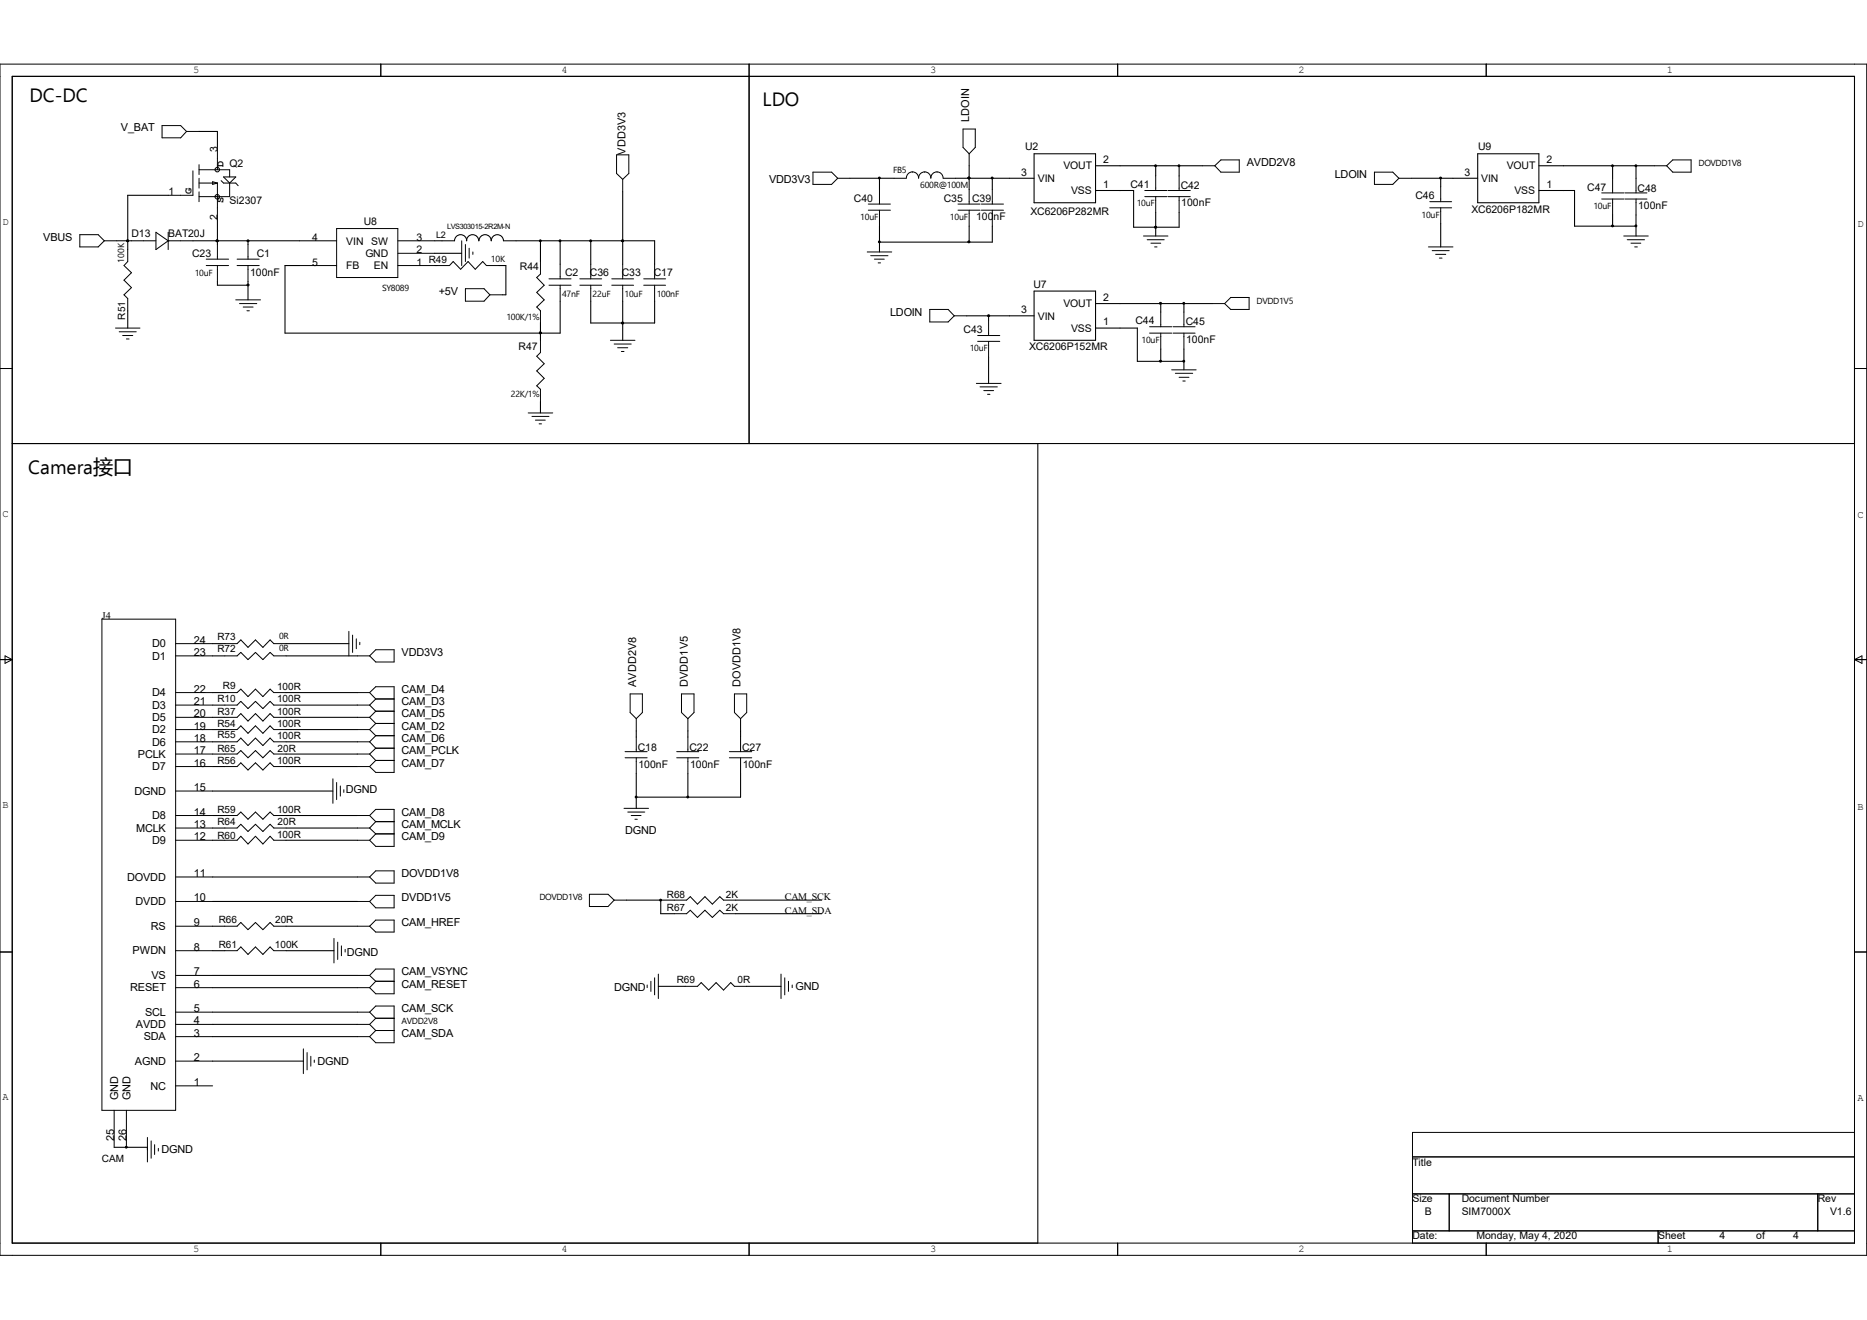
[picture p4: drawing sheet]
<svg xmlns="http://www.w3.org/2000/svg" width="297mm" height="210mm" viewBox="0 0 297 210" stroke-linecap="round" stroke-linejoin="round" font-family="sans-serif">
<g fill="none" stroke="#000" stroke-width=".16">
<path d="M0 10.2h297v189.5h-297zM1.9 12.1h293.1v185.7h-293.1zM25.8 20h2.9l1 .9-1 1h-2.9zM60.6 10.2v1.9M119.2 10.2v1.9M177.8 10.2v1.9M236.4 10.2v1.9M12.7 37.3h2.9l1 1-1 1h-2.9zM16.6 38.3h2M20.3 39.7v1.9l-.6 .6 1.2 1.2-1.2 1.2 1.2 1.2-1.2 1.1 .6 .6v1.9M20.9 38.3h3.9M24.8 37l2 1.3-2 1.4z"/>
<path d="M26.8 38.3h.1M26.8 38.3h3.9M26.8 37v2.7M29.7 20.9h2M30.7 27.2v3.9h-3.9M31.7 29.1h2.9M31.7 26.2v1.6M31.7 28.4v1.5M31.7 30.5v1.6M31.7 27h4.8v1.2M33.8 28.9l.8 .2-.8 .2zM34.6 23.3v3.7"/>
<path d="M34.6 29.1v5.9M34.6 38.9v2.3M35.2 28.7l.4 .4h1.9l.4 .4M35.6 28.2h1.9l-1 .9zM36.5 29.1v2.2h-4.8M39.5 38.9v2.3M47.7 38.3h5.9M53.6 36.4h9.7v7.8h-9.7zM63.3 38.3h5.9M70.3 38.3h2M73.4 38.3v3.9M74 38.9v2.7"/>
<path d="M74.6 39.5v1.6M80.1 38.3h2M98.1 24.6h1.9v3l-.9 .9-1-.9zM99.1 28.5v2M129.3 27.4h3l1 1-1 .9h-3zM133.3 28.4h1.9M138.1 33.4h3.5M138.1 32.5h3.5M139.9 30.1v2.4M139.9 33.4v2.6M142.2 28.4h2M145.2 27.3a.98 .98 0 0 1 .9 1.1"/>
<path d="M145.2 27.4a.86 .86 0 0 0-1 .9M147.1 27.4a.86 .86 0 0 0-1 .9M147.1 27.3a.98 .98 0 0 1 1 1.1M149.1 27.3a.98 .98 0 0 1 .9 1.1M149.1 27.4a.88 .88 0 0 0-1 .9M150.1 28.4h1.9M152.4 33.4h3.5M152.4 32.5h3.5M153.2 20.5h2v3l-1 1-1-1zM154.2 24.5v1.9M154.2 30.1v2.4M154.2 33.4v2.6"/>
<path d="M156.1 33.4h3.5M156.1 32.5h3.5M157.9 30.1v2.4M157.9 33.4v2.6M181.9 37.5h3.9M182.1 31.3h3.5M182.1 30.3h3.5M182.5 38.1h2.7M183.1 38.7h1.6M183.7 39.3h.4M183.9 28v2.3M183.9 31.3v2.5"/>
<path d="M185.8 31.3h3.6M185.8 30.3h3.6M187.6 28v2.3M187.6 31.3v2.5M191.3 26.4h2M193.3 26.4l.9-1h2.9v2h-2.9zM218.7 27.4h2.9l.9 1-.9 .9h-2.9zM222.5 28.4h2M227.2 39.3h3.9M227.5 33.1h3.4M227.5 32.1h3.4M227.8 39.9h2.7"/>
<path d="M229.2 29.7v2.4M229.2 33.1v2.5M254.8 31.7h3.5M254.8 30.7h3.5M256.5 28.4v2.3M256.5 31.7v2.5M258.3 37.5h3.9M258.5 31.7h3.5M258.5 30.7h3.5M258.9 38.1h2.7M259.5 38.7h1.5M260.1 39.3h.4"/>
<path d="M260.3 28.4v2.3M260.3 31.7v2.5M263.2 26.4h1.9M265.1 26.4l1-1h2.9v2h-2.9zM0 58.6h1.9M18.4 52.2h3.9M19 52.8h2.7M19.5 53.4h1.6M20.1 53.9h.4M32.8 42.2h3.6M32.8 41.2h3.6M34.6 42.2v2.6"/>
<path d="M37.5 47.7h3.9M37.7 42.2h3.5M37.7 41.2h3.5M38.1 48.3h2.8M38.7 48.9h1.6M39.3 49.4h.4M39.5 42.2v2.6M47.7 42.2h5.9M63.3 42.2h5.9M63.3 40.3h5.9M69.6 42.2h1.9l.6-.6 1.2 1.2 1.2-1.2 1.1 1.2 1.2-1.2 .6 .6h1.9M74 45.9h3l.9 1-.9 1h-3z"/>
<path d="M75.2 40.1v.4M77.9 46.9h2M86 41.6v2l-.6 .6 1.2 1.2-1.2 1.1 1.2 1.2-1.2 1.2 .6 .5v2M86 54.1v2l-.6 .6 1.2 1.2-1.2 1.1 1.2 1.2-1.2 1.2 .6 .5v2M87.3 45.4h3.5M87.3 44.4h3.5M89.1 42v2.4M89.1 45.4v2.5M92.2 45.4h3.5M92.2 44.4h3.5M94 42v2.4M94 45.4v2.5"/>
<path d="M97.1 54.1h3.9M97.3 45.4h3.5M97.3 44.4h3.5M97.7 54.7h2.7M98.3 55.3h1.6M98.8 55.9h.5M99.1 42v2.4M99.1 45.4v2.5M102.4 45.4h3.5M102.4 44.4h3.5M104.1 42v2.4M104.1 45.4v2.5"/>
<path d="M138 40.1h3.9M138.5 40.7h2.8M139.1 41.2h1.6M139.7 41.8h.4M147.9 49.2h2.9l1 1-1 1h-2.9zM151.8 50.2h2M155.5 54.3h3.5M155.5 53.4h3.5M157.3 51v2.4M157.3 54.3v2.6M182.9 53h3.5M182.9 52h3.5"/>
<path d="M184.7 49.7v2.3M184.7 53v2.5M186.4 58.8h3.9M186.6 53h3.5M186.6 52h3.5M187 59.4h2.7M188.3 49.7v2.3M188.3 53v2.5M192.8 48.3h2M195.8 47.3h2.9v1.9h-2.9l-1-.9zM228.4 40.5h1.6M229 41.1h.4"/>
<path d="M295 58.6h2M84 65.7h3.9M84.6 66.3h2.7M85.2 66.8h1.5M85.8 67.4h.3M155.3 61h4M155.9 61.6h2.8M156.5 62.1h1.6M157.1 62.7h.4M187.6 60h1.5M188.2 60.6h.4M16.2 98.5h11.7v78.2h-11.7z"/>
<path d="M0 104.9h1.9M.8 104.4l1.1 .5-1.1 .6zM27.9 110.2h5.9M27.9 112.2h5.9M27.9 114.1h5.9M27.9 116.1h5.9M27.9 118h5.9M27.9 120h5.9M27.9 104.4h5.9M27.9 102.4h5.9M35.8 110.2h1.9l.6-.6 1.2 1.2 1.1-1.2 1.2 1.2 1.2-1.2 .6 .6h1.9M35.8 112.2h1.9l.6-.6 1.2 1.1 1.1-1.1 1.2 1.1 1.2-1.1 .6 .6h1.9"/>
<path d="M35.8 114.1h1.9l.6-.6 1.2 1.2 1.1-1.2 1.2 1.2 1.2-1.2 .6 .6h1.9M35.8 116.1h1.9l.6-.6 1.2 1.2 1.1-1.2 1.2 1.2 1.2-1.2 .6 .6h1.9M35.8 118h1.9l.6-.6 1.2 1.2 1.1-1.2 1.2 1.2 1.2-1.2 .6 .6h1.9M35.8 120h1.9l.6-.6 1.2 1.2 1.1-1.2 1.2 1.2 1.2-1.2 .6 .6h1.9M35.8 104.4h1.9l.6-.6 1.2 1.1 1.1-1.1 1.2 1.1 1.2-1.1 .6 .6h1.9M35.8 102.4h1.9l.6-.6 1.2 1.2 1.1-1.2 1.2 1.2 1.2-1.2 .6 .6h1.9M55.5 100.5v3.9M56.1 101v2.8M56.7 101.6v1.6M56.9 110.2h1.9M56.9 112.2h1.9M56.9 114.1h1.9"/>
<path d="M56.9 116.1h1.9M56.9 118h1.9M56.9 120h1.9M56.9 104.4h1.9M57.2 102.2v.4M58.8 110.2l1 1M58.8 104.4l1-1h2.9v1.9h-2.9zM58.8 110.2l1-.9h2.9v13.6h-2.9l-1-.9M58.8 112.2l1 1M58.8 114.1l1 1M58.8 116.1l1 1M58.8 118l1 1"/>
<path d="M58.8 120l1 1M59.8 111.2h2.9M59.8 113.2h2.9M59.8 111.2l-1 1M59.8 115.1h2.9M59.8 113.2l-1 .9M59.8 117.1h2.9M59.8 115.1l-1 1M59.8 119h2.9M59.8 117.1l-1 .9M59.8 119l-1 1M99.4 119.6h3.6"/>
<path d="M100.2 110.4h2v3l-1 .9-1-.9zM101.2 114.3v2M101.2 117.3v2.3M107.7 119.6h3.5M108.4 110.4h2v3l-1 .9-1-.9zM109.4 114.3v2M109.4 117.3v2.3M116 119.6h3.6M116.8 110.4h2v3l-1 .9-1-.9zM117.8 114.3v2M117.8 117.3v2.3M295 104.9h2"/>
<path d="M295 104.9l1.2-.5v1.1zM27.9 122h5.9M27.9 129.8h5.9M27.9 133.7h5.9M27.9 131.7h5.9M27.9 139.5h5.9M27.9 125.9h5.9M35.8 122h1.9l.6-.6 1.2 1.1 1.1-1.1 1.2 1.1 1.2-1.1 .6 .6h1.9M35.8 129.8h1.9l.6-.6 1.2 1.1 1.1-1.1 1.2 1.1 1.2-1.1 .6 .6h1.9M35.8 133.7h1.9l.6-.6 1.2 1.2 1.1-1.2 1.2 1.2 1.2-1.2 .6 .6h1.9M35.8 131.7h1.9l.6-.6 1.2 1.2 1.1-1.2 1.2 1.2 1.2-1.2 .6 .6h1.9M53 123.9v3.9"/>
<path d="M53.6 124.5v2.7M54.1 125.1v1.6M54.7 125.6v.5M56.9 122h1.9M56.9 129.8h1.9M56.9 133.7h1.9M56.9 131.7h1.9M56.9 139.5h1.9M58.8 129.8l1-1h2.9v5.9h-2.9l-1-1M58.8 139.5l1-.9h2.9v1.9h-2.9zM58.8 129.8l1 .9M58.8 131.7l1 1"/>
<path d="M59.8 121h2.9M59.8 121l-1 1M59.8 130.7h2.9M59.8 132.7h2.9M59.8 130.7l-1 1M59.8 132.7l-1 1M99.3 128.6h3.9M99.4 120.6h3.6M99.9 129.2h2.7M100.4 129.8h1.6M101 130.3h.4M101.2 120.6v2.5"/>
<path d="M107.7 120.6h3.5M109.4 120.6v2.5M116 120.6h3.6M117.8 120.6v2.5M0 151.5h1.9M27.9 151.3h5.9M27.9 147.4h5.9M27.9 157.1h5.9M27.9 155.2h5.9M27.9 143.4h5.9M35.8 151.3h1.9l.6-.6 1.2 1.1 1.1-1.1 1.2 1.1 1.2-1.1 .6 .6h1.9M35.8 147.4h1.9l.6-.6 1.2 1.1 1.1-1.1 1.2 1.1 1.2-1.1 .6 .6h1.9"/>
<path d="M53.1 149.3v3.9M53.7 149.9v2.8M54.3 150.5v1.6M54.9 151v.5M56.9 147.4h1.9M56.9 157.1h1.9M56.9 155.2h1.9M56.9 143.4h1.9M58.8 155.2l1-1h2.9v3.9h-2.9l-1-1M58.8 155.2l1 .9M59.8 142.5h2.9v1.9h-2.9l-1-1zM59.8 146.4h2.9v1.9h-2.9l-1-.9z"/>
<path d="M59.8 156.1h2.9M59.8 156.1l-1 1M93.8 142.3h2.9l1 .9-1 1h-2.9zM97.7 143.2h2M103 156.7v.4M103.5 156.1v1.6M104.1 155.6v2.7M104.7 155v3.9M107.3 145.4h1.9l.6-.6 1.2 1.2 1.1-1.2 1.2 1.2 1.2-1.2 .6 .6h2M107.3 143.2h1.9l.6-.5 1.2 1.1 1.1-1.1 1.2 1.1 1.2-1.1 .6 .5h2M109 156.9h2l.5-.6 1.2 1.2 1.2-1.2 1.2 1.2 1.1-1.2 .6 .6h2M124.2 155v3.9"/>
<path d="M124.8 155.6v2.7M125.4 156.1v1.6M126 156.7v.4M295 151.5h2M18.2 176.7v5.8M20.1 176.7v5.8M27.9 172.8h5.9M27.9 168.8h5.9M27.9 164.9h5.9M27.9 163h5.9M27.9 161h5.9M48.3 166.9v3.9"/>
<path d="M48.9 167.5v2.7M49.4 168.1v1.5M50 168.7v.3M56.9 164.9h1.9M56.9 163h1.9M56.9 161h1.9M58.8 161l1-.9h2.9v5.8h-2.9l-1-1M58.8 161l1 1M58.8 163l1 1M59.8 162h2.9M59.8 164h2.9M59.8 164l-1 .9"/>
<path d="M59.8 162l-1 1M23.5 181v3.9M24 181.5v2.8M24.6 182.1v1.6M25.2 182.7v.4M60.6 197.8v1.9M119.2 197.8v1.9M177.8 197.8v1.9M224.7 184.1h70.3M224.7 189.9h70.3M224.7 195.8h70.3M230.5 189.9v5.9"/>
<path d="M236.4 197.8v1.9M263.8 195.8v2M289.2 189.9v5.9M295 180.2h-70.3v17.6"/>
<circle cx="34.6" cy="31.3" r=".36"/>
<circle cx="34.6" cy="27" r=".36"/>
</g>
<g fill="none" stroke="#000" stroke-width=".17">
<path d="M119.2 12.1v58.5M18.6 38.3h2.3M20.3 38.3h.1M26.8 31.1h-6.5v8.6M30.7 38.3h17M31.7 20.9h2.9v2.4M34.6 38.3h.1M34.6 35v3.9M39.5 38.3v.6M69.2 38.3h1.1M72.3 38.3a.97 .97 0 0 1 1-1 .97 .97 0 0 1 1 1M74.2 38.3a.97 .97 0 0 1 1-1 .97 .97 0 0 1 1 1"/>
<path d="M76.2 38.3a.97 .97 0 0 1 1-1 .97 .97 0 0 1 .9 1 .97 .97 0 0 1 1-1 .97 .97 0 0 1 1 1M82.1 38.3h22v3.7M86 38.3v3.3M89.1 38.3v3.7M94 38.3v3.7M99.1 38.3h.1M99.1 30.5v11.5M135.2 28.4h7M139.9 28.4v1.7M139.9 36v4.1M152 28.4h12.5M154.2 28.4h.1"/>
<path d="M154.2 26.4v3.7M154.2 36v2.5M157.9 28.4v1.7M157.9 36v2.5h-18M164.5 24.5h9.8v7.8h-9.8zM174.3 30.3h6v5.9h7.3v-2.4M174.3 26.4h17M183.9 36.2h.1M183.9 26.4v1.6M183.9 33.8v3.7M187.6 26.4v1.6M224.5 28.4h10.6"/>
<path d="M229.2 28.4v1.3M229.2 35.6v3.7M235.1 24.5h9.7v7.8h-9.7zM244.8 30.3h5.7v5.7h9.8M244.8 26.4h18.4M256.5 36h.1M256.5 26.4v2M256.5 34.2v1.8M260.3 26.4v2M260.3 34.2v3.3M20.3 49.4v2.8M34.6 44.8v.6h4.9"/>
<path d="M39.5 44.8v2.9M47.7 42.2h-2.4v10.8h43.8v-5.1M69.2 40.3h4.2M69.2 42.2h.4M79.3 42.2h1.2v4.7h-.6M86 53h.1M86 51.4v2.7M94 47.9v3.5h10.1v-3.5M99.1 51.4h.1M99.1 47.9v6.2M153.8 50.2h10.7M157.3 50.2v.8"/>
<path d="M157.3 56.9v4.1M164.5 46.3h9.8v7.8h-9.8zM174.3 52.2h6.6v5.3h7.4M174.3 48.3h18.5M184.7 48.3v1.4M184.7 55.5v2M188.3 48.3v1.4M188.3 55.5v3.3M1.9 70.6h293.1v-58.5h-293.1v185.7h163.2v-127.2M86 63.9v1.8M33.8 110.2h2M33.8 112.2h2"/>
<path d="M33.8 114.1h2M33.8 116.1h2M33.8 118h2M33.8 120h2M33.8 102.4h2M33.8 104.4h2M45.5 110.2h11.4M45.5 112.2h11.4M45.5 114.1h11.4M45.5 116.1h11.4M45.5 118h11.4M45.5 120h11.4"/>
<path d="M45.5 102.4h10M45.5 104.4h11.4M101.2 116.3v1M109.4 116.3v1M117.8 116.3v1M33.8 125.9h19.2M33.8 122h2M33.8 129.8h2M33.8 133.7h2M33.8 131.7h2M33.8 139.5h23.1M45.5 122h11.4"/>
<path d="M45.5 129.8h11.4M45.5 133.7h11.4M45.5 131.7h11.4M101.2 123.1v5.5M109.4 123.1v3.7M117.8 123.1v3.7h-16.6M33.8 155.2h23.1M33.8 157.1h23.1M33.8 151.3h2M33.8 147.4h2M33.8 143.4h23.1M45.5 151.3h7.6"/>
<path d="M45.5 147.4h11.4M99.7 143.2h7.6M104.7 156.9h4.3M105.1 143.2v2.2h2.2M117.1 145.4h13.6M117.1 143.2h13.6M118.8 156.9h5.4M33.8 161h23.1M33.8 164.9h23.1M33.8 168.8h14.5M33.8 163h23.1M18.2 182.5h5.3v.4"/>
<path d="M20.1 182.5h.1"/>
</g>
<g fill="#000" stroke="#000" stroke-width=".16">
<path d="M34.4 38.2h.3v.2h-.3z" fill-rule="evenodd"/>
<path d="M34.4 38.2h.3v.2h-.3z" fill-rule="evenodd"/>
<path d="M39.3 38.2h.3v.2h-.3z" fill-rule="evenodd"/>
<path d="M154 38.4h.3v.2h-.3z" fill-rule="evenodd"/>
<path d="M154 28.2h.3v.2h-.3z" fill-rule="evenodd"/>
<path d="M154 28.2h.3v.2h-.3z" fill-rule="evenodd"/>
<path d="M39.3 45.2h.3v.2h-.3z" fill-rule="evenodd"/>
<path d="M157.1 50.1h.3v.2h-.3z" fill-rule="evenodd"/>
<path d="M184.5 48.2h.2v.2h-.2z" fill-rule="evenodd"/>
<path d="M184.5 57.4h.2v.2h-.2z" fill-rule="evenodd"/>
<circle cx="20.3" cy="38.3" r=".15"/>
<circle cx="86" cy="38.3" r=".15"/>
<circle cx="89.1" cy="38.3" r=".15"/>
<circle cx="94" cy="38.3" r=".15"/>
<circle cx="99" cy="38.3" r=".15"/>
<circle cx="139.9" cy="38.5" r=".15"/>
<circle cx="139.9" cy="28.3" r=".15"/>
<circle cx="157.8" cy="28.3" r=".15"/>
<circle cx="183.8" cy="36.2" r=".15"/>
<circle cx="183.8" cy="26.4" r=".15"/>
<circle cx="187.6" cy="26.4" r=".15"/>
<circle cx="229.2" cy="28.3" r=".15"/>
<circle cx="256.5" cy="26.4" r=".15"/>
<circle cx="256.5" cy="35.9" r=".15"/>
<circle cx="260.2" cy="26.4" r=".15"/>
<circle cx="260.2" cy="35.9" r=".15"/>
<circle cx="86" cy="53" r=".15"/>
<circle cx="99" cy="51.4" r=".15"/>
<circle cx="188.3" cy="48.3" r=".15"/>
<circle cx="188.3" cy="57.5" r=".15"/>
<circle cx="101.2" cy="126.8" r=".15"/>
<circle cx="109.4" cy="126.8" r=".15"/>
<circle cx="105.1" cy="143.2" r=".15"/>
<circle cx="20.1" cy="182.5" r=".15"/>
</g>
<g font-size="3.1">
<text x="4.7" y="16.2">DC-DC</text>
<text x="121.3" y="16.8">LDO</text>
<text x="4.5" y="75.4">Camera接口</text>
</g>
<g font-size="1.7">
<text x="19.2" y="20.9">V_BAT</text>
<text x="154.2" y="19.4" transform="rotate(-90 154.2 19.4)">LDOIN</text>
<text x="163.1" y="23.9">U2</text>
<text x="235.2" y="23.9">U9</text>
<text x="34.6" y="24.3" transform="rotate(-90 34.6 24.3)">3</text>
<text x="36.5" y="26.6">Q2</text>
<text x="99.5" y="24.6" transform="rotate(-90 99.5 24.6)">VDD3V3</text>
<text x="122.3" y="29.1">VDD3V3</text>
<text x="162.4" y="28">3</text>
<text x="165.1" y="29">VIN</text>
<text x="169.2" y="27">VOUT</text>
<text x="175.5" y="29.9">1</text>
<text x="175.5" y="26">2</text>
<text x="179.8" y="29.9">C41</text>
<text x="198.3" y="26.4">AVDD2V8</text>
<text x="212.3" y="28.4">LDOIN</text>
<text x="233" y="28">3</text>
<text x="235.6" y="29">VIN</text>
<text x="239.7" y="27">VOUT</text>
<text x="246" y="29.9">1</text>
<text x="246" y="26">2</text>
<text x="26.8" y="31.1">1</text>
<text x="34.6" y="34.9" transform="rotate(-90 34.6 34.9)">2</text>
<text x="36.5" y="32.5">Si2307</text>
<text x="57.9" y="35.8">U8</text>
<text x="135.8" y="32.1">C40</text>
<text x="150.2" y="32.1">C35</text>
<text x="154.6" y="32.1">C39</text>
<text x="155.3" y="35">100nF</text>
<text x="164" y="34.2">XC6206P282MR</text>
<text x="170.4" y="30.9">VSS</text>
<text x="187.8" y="30.1">C42</text>
<text x="187.9" y="32.9">100nF</text>
<text x="225.2" y="31.7">C46</text>
<text x="234.1" y="33.8">XC6206P182MR</text>
<text x="240.9" y="30.9">VSS</text>
<text x="252.5" y="30.3">C47</text>
<text x="260.5" y="30.5">C48</text>
<text x="260.6" y="33.2">100nF</text>
<text x="6.9" y="38.3">VBUS</text>
<text x="20.9" y="37.8">D13</text>
<text x="26.8" y="37.8">BAT20J</text>
<text x="30.6" y="40.9">C23</text>
<text x="40.9" y="40.9">C1</text>
<text x="49.7" y="38.3">4</text>
<text x="55.1" y="38.9">VIN</text>
<text x="58.1" y="40.9">GND</text>
<text x="59.1" y="38.9">SW</text>
<text x="66.3" y="40.3">2</text>
<text x="66.3" y="38.3">3</text>
<text x="39.8" y="44">100nF</text>
<text x="49.7" y="42.2">5</text>
<text x="55.1" y="42.8">FB</text>
<text x="59.5" y="42.8">EN</text>
<text x="66.3" y="42.2">1</text>
<text x="69.8" y="46.9">+5V</text>
<text x="82.7" y="43">R44</text>
<text x="89.9" y="44">C2</text>
<text x="93.9" y="44">C36</text>
<text x="98.9" y="44">C33</text>
<text x="104" y="44">C17</text>
<text x="164.4" y="45.8">U7</text>
<text x="175.5" y="47.9">2</text>
<text x="141.6" y="50.2">LDOIN</text>
<text x="153.3" y="53">C43</text>
<text x="162.4" y="49.9">3</text>
<text x="165.1" y="50.8">VIN</text>
<text x="169.2" y="48.9">VOUT</text>
<text x="170.4" y="52.8">VSS</text>
<text x="175.5" y="51.8">1</text>
<text x="180.6" y="51.6">C44</text>
<text x="188.6" y="51.8">C45</text>
<text x="82.5" y="55.7">R47</text>
<text x="163.7" y="55.7">XC6206P152MR</text>
<text x="188.7" y="54.5">100nF</text>
<text x="24.2" y="104.9">D1</text>
<text x="24.2" y="103">D0</text>
<text x="30.9" y="104.4">23</text>
<text x="30.9" y="102.4">24</text>
<text x="63.9" y="104.4">VDD3V3</text>
<text x="24.2" y="112.8">D3</text>
<text x="24.2" y="110.8">D4</text>
<text x="30.9" y="112.2">21</text>
<text x="30.9" y="110.2">22</text>
<text x="63.9" y="110.2">CAM_D4</text>
<text x="63.9" y="112.2">CAM_D3</text>
<text x="101.2" y="109.3" transform="rotate(-90 101.2 109.3)">AVDD2V8</text>
<text x="109.4" y="109.3" transform="rotate(-90 109.4 109.3)">DVDD1V5</text>
<text x="117.8" y="109.3" transform="rotate(-90 117.8 109.3)">DOVDD1V8</text>
<text x="24.2" y="118.6">D6</text>
<text x="24.2" y="116.7">D2</text>
<text x="24.2" y="114.7">D5</text>
<text x="30.9" y="120">17</text>
<text x="30.9" y="118">18</text>
<text x="30.9" y="116.1">19</text>
<text x="30.9" y="114.1">20</text>
<text x="63.9" y="114.1">CAM_D5</text>
<text x="63.9" y="116.1">CAM_D2</text>
<text x="63.9" y="118">CAM_D6</text>
<text x="63.9" y="120">CAM_PCLK</text>
<text x="101.5" y="119.4">C18</text>
<text x="109.7" y="119.4">C22</text>
<text x="118.1" y="119.4">C27</text>
<text x="21.9" y="120.6">PCLK</text>
<text x="24.2" y="122.6">D7</text>
<text x="30.9" y="125.9">15</text>
<text x="30.9" y="122">16</text>
<text x="63.9" y="122">CAM_D7</text>
<text x="101.6" y="122.1">100nF</text>
<text x="109.8" y="122.1">100nF</text>
<text x="118.2" y="122.1">100nF</text>
<text x="21.4" y="126.4">DGND</text>
<text x="24.2" y="130.3">D8</text>
<text x="30.9" y="131.7">13</text>
<text x="30.9" y="129.8">14</text>
<text x="55" y="126.2">DGND</text>
<text x="63.9" y="129.8">CAM_D8</text>
<text x="63.9" y="131.7">CAM_MCLK</text>
<text x="21.7" y="132.3">MCLK</text>
<text x="24.2" y="134.3">D9</text>
<text x="30.9" y="133.7">12</text>
<text x="63.9" y="133.7">CAM_D9</text>
<text x="99.4" y="132.7">DGND</text>
<text x="20.2" y="140.1">DOVDD</text>
<text x="30.9" y="143.4">10</text>
<text x="30.9" y="139.5">11</text>
<text x="63.9" y="143.4">DVDD1V5</text>
<text x="63.9" y="139.5">DOVDD1V8</text>
<text x="21.5" y="144">DVDD</text>
<text x="24" y="148">RS</text>
<text x="30.9" y="147.4">9</text>
<text x="63.9" y="147.4">CAM_HREF</text>
<text x="21.1" y="151.8">PWDN</text>
<text x="24.1" y="155.8">VS</text>
<text x="30.9" y="155.2">7</text>
<text x="30.9" y="151.3">8</text>
<text x="55.2" y="152.1">DGND</text>
<text x="63.9" y="155.2">CAM_VSYNC</text>
<text x="20.7" y="157.7">RESET</text>
<text x="23.1" y="161.6">SCL</text>
<text x="30.9" y="161">5</text>
<text x="30.9" y="157.1">6</text>
<text x="63.9" y="157.1">CAM_RESET</text>
<text x="63.9" y="161">CAM_SCK</text>
<text x="97.7" y="157.7">DGND</text>
<text x="126.6" y="157.5">GND</text>
<text x="21.6" y="163.6">AVDD</text>
<text x="22.9" y="165.5">SDA</text>
<text x="30.9" y="164.9">3</text>
<text x="30.9" y="163">4</text>
<text x="63.9" y="164.9">CAM_SDA</text>
<text x="21.5" y="169.4">AGND</text>
<text x="23.9" y="173.4">NC</text>
<text x="30.9" y="172.8">1</text>
<text x="30.9" y="168.8">2</text>
<text x="50.5" y="169.4">DGND</text>
<text x="18.8" y="175.1" transform="rotate(-90 18.8 175.1)">GND</text>
<text x="20.7" y="175.1" transform="rotate(-90 20.7 175.1)">GND</text>
<text x="18.2" y="181.5" transform="rotate(-90 18.2 181.5)">25</text>
<text x="20.1" y="181.5" transform="rotate(-90 20.1 181.5)">26</text>
<text x="25.7" y="183.5">DGND</text>
<text x="224.7" y="185.5">Title</text>
<text x="224.7" y="191.3">Size</text>
<text x="232.5" y="191.3">Document Number</text>
<text x="289.2" y="191.3">Rev</text>
<text x="224.7" y="197.2">Date:</text>
<text x="226.7" y="193.3">B</text>
<text x="232.5" y="193.3">SIM7000X</text>
<text x="234.9" y="197.2">Monday, May 4, 2020</text>
<text x="263.8" y="197.2">Sheet</text>
<text x="273.6" y="197.2">4</text>
<text x="279.4" y="197.2">of</text>
<text x="285.3" y="197.2">4</text>
<text x="291.1" y="193.3">V1.6</text>
</g>
<g font-size="1.6">
<text x="30.7" y="11.6">5</text>
<text x="89.3" y="11.6">4</text>
<text x="148" y="11.6">3</text>
<text x="206.6" y="11.6">2</text>
<text x="265.2" y="11.6">1</text>
<text x="35.6" y="26.6" transform="rotate(-90 35.6 26.6)">D</text>
<text x=".4" y="35.7">D</text>
<text x="30.5" y="30.9" transform="rotate(-90 30.5 30.9)">G</text>
<text x="35.6" y="32.3" transform="rotate(-90 35.6 32.3)">S</text>
<text x="68.2" y="41.8">R49</text>
<text x="295.5" y="36.1">D</text>
<text x="19.9" y="50.8" transform="rotate(-90 19.9 50.8)">R51</text>
<text x=".4" y="82.2">C</text>
<text x="295.5" y="82.4">C</text>
<text x="16.2" y="98.5">J4</text>
<text x="34.6" y="101.8">R73</text>
<text x="34.6" y="103.7">R72</text>
<text x="34.6" y="111.8">R10</text>
<text x="34.6" y="113.7">R37</text>
<text x="35.5" y="109.6">R9</text>
<text x="44.1" y="109.8">100R</text>
<text x="44.1" y="111.8">100R</text>
<text x="44.1" y="113.7">100R</text>
<text x="34.6" y="115.7">R54</text>
<text x="34.6" y="117.4">R55</text>
<text x="34.6" y="119.6">R65</text>
<text x="44.1" y="117.6">100R</text>
<text x="44.1" y="115.7">100R</text>
<text x="44.2" y="119.6">20R</text>
<text x="34.6" y="121.5">R56</text>
<text x="44.1" y="121.5">100R</text>
<text x=".4" y="128.5">B</text>
<text x="34.6" y="129.3">R59</text>
<text x="34.6" y="131.3">R64</text>
<text x="44.1" y="129.3">100R</text>
<text x="44.2" y="131.3">20R</text>
<text x="295.5" y="128.9">B</text>
<text x="34.6" y="133.4">R60</text>
<text x="44.1" y="133.3">100R</text>
<text x="106.1" y="142.8">R68</text>
<text x="115.5" y="142.8">2K</text>
<text x="124.8" y="143.2">CAM_SCK</text>
<text x="34.8" y="146.9">R66</text>
<text x="43.8" y="146.9">20R</text>
<text x="106.1" y="145">R67</text>
<text x="115.5" y="145">2K</text>
<text x="124.8" y="145.4">CAM_SDA</text>
<text x="34.8" y="150.8">R61</text>
<text x="43.7" y="150.8">100K</text>
<text x="107.7" y="156.3">R69</text>
<text x="117.3" y="156.3">0R</text>
<text x=".4" y="175">A</text>
<text x="295.5" y="175.2">A</text>
<text x="16.2" y="184.9">CAM</text>
<text x="30.7" y="199.3">5</text>
<text x="89.3" y="199.3">4</text>
<text x="148" y="199.3">3</text>
<text x="206.6" y="199.3">2</text>
<text x="265.2" y="199.3">1</text>
</g>
<g font-size="1.4">
<text x="142.1" y="27.6">FB5</text>
<text x="146.4" y="29.9">600R@100M</text>
<text x="270.2" y="26.4">DOVDD1V8</text>
<text x="136.9" y="35">10uF</text>
<text x="151.1" y="35">10uF</text>
<text x="180.8" y="32.9">10uF</text>
<text x="226.1" y="34.6">10uF</text>
<text x="253.5" y="33.2">10uF</text>
<text x="19.8" y="41.8" transform="rotate(-90 19.8 41.8)">100K</text>
<text x="69.4" y="37.9">L2</text>
<text x="78.1" y="41.7">10K</text>
<text x="31" y="44">10uF</text>
<text x="60.8" y="46.3">SY8089</text>
<text x="89.4" y="47.3">47nF</text>
<text x="94.3" y="47.3">22uF</text>
<text x="99.4" y="47.3">10uF</text>
<text x="104.5" y="47.3">100nF</text>
<text x="80.6" y="50.8">100K/1%</text>
<text x="199.9" y="48.3">DVDD1V5</text>
<text x="154.3" y="55.9">10uF</text>
<text x="181.6" y="54.5">10uF</text>
<text x="81.3" y="63.1">22K/1%</text>
<text x="44.4" y="101.6">0R</text>
<text x="44.4" y="103.5">0R</text>
<text x="85.8" y="143.2">DOVDD1V8</text>
<text x="63.9" y="163">AVDD2V8</text>
</g>
<text font-size="1.2" x="71.1" y="36.4">LVS303015-2R2M-N</text>
</svg>
